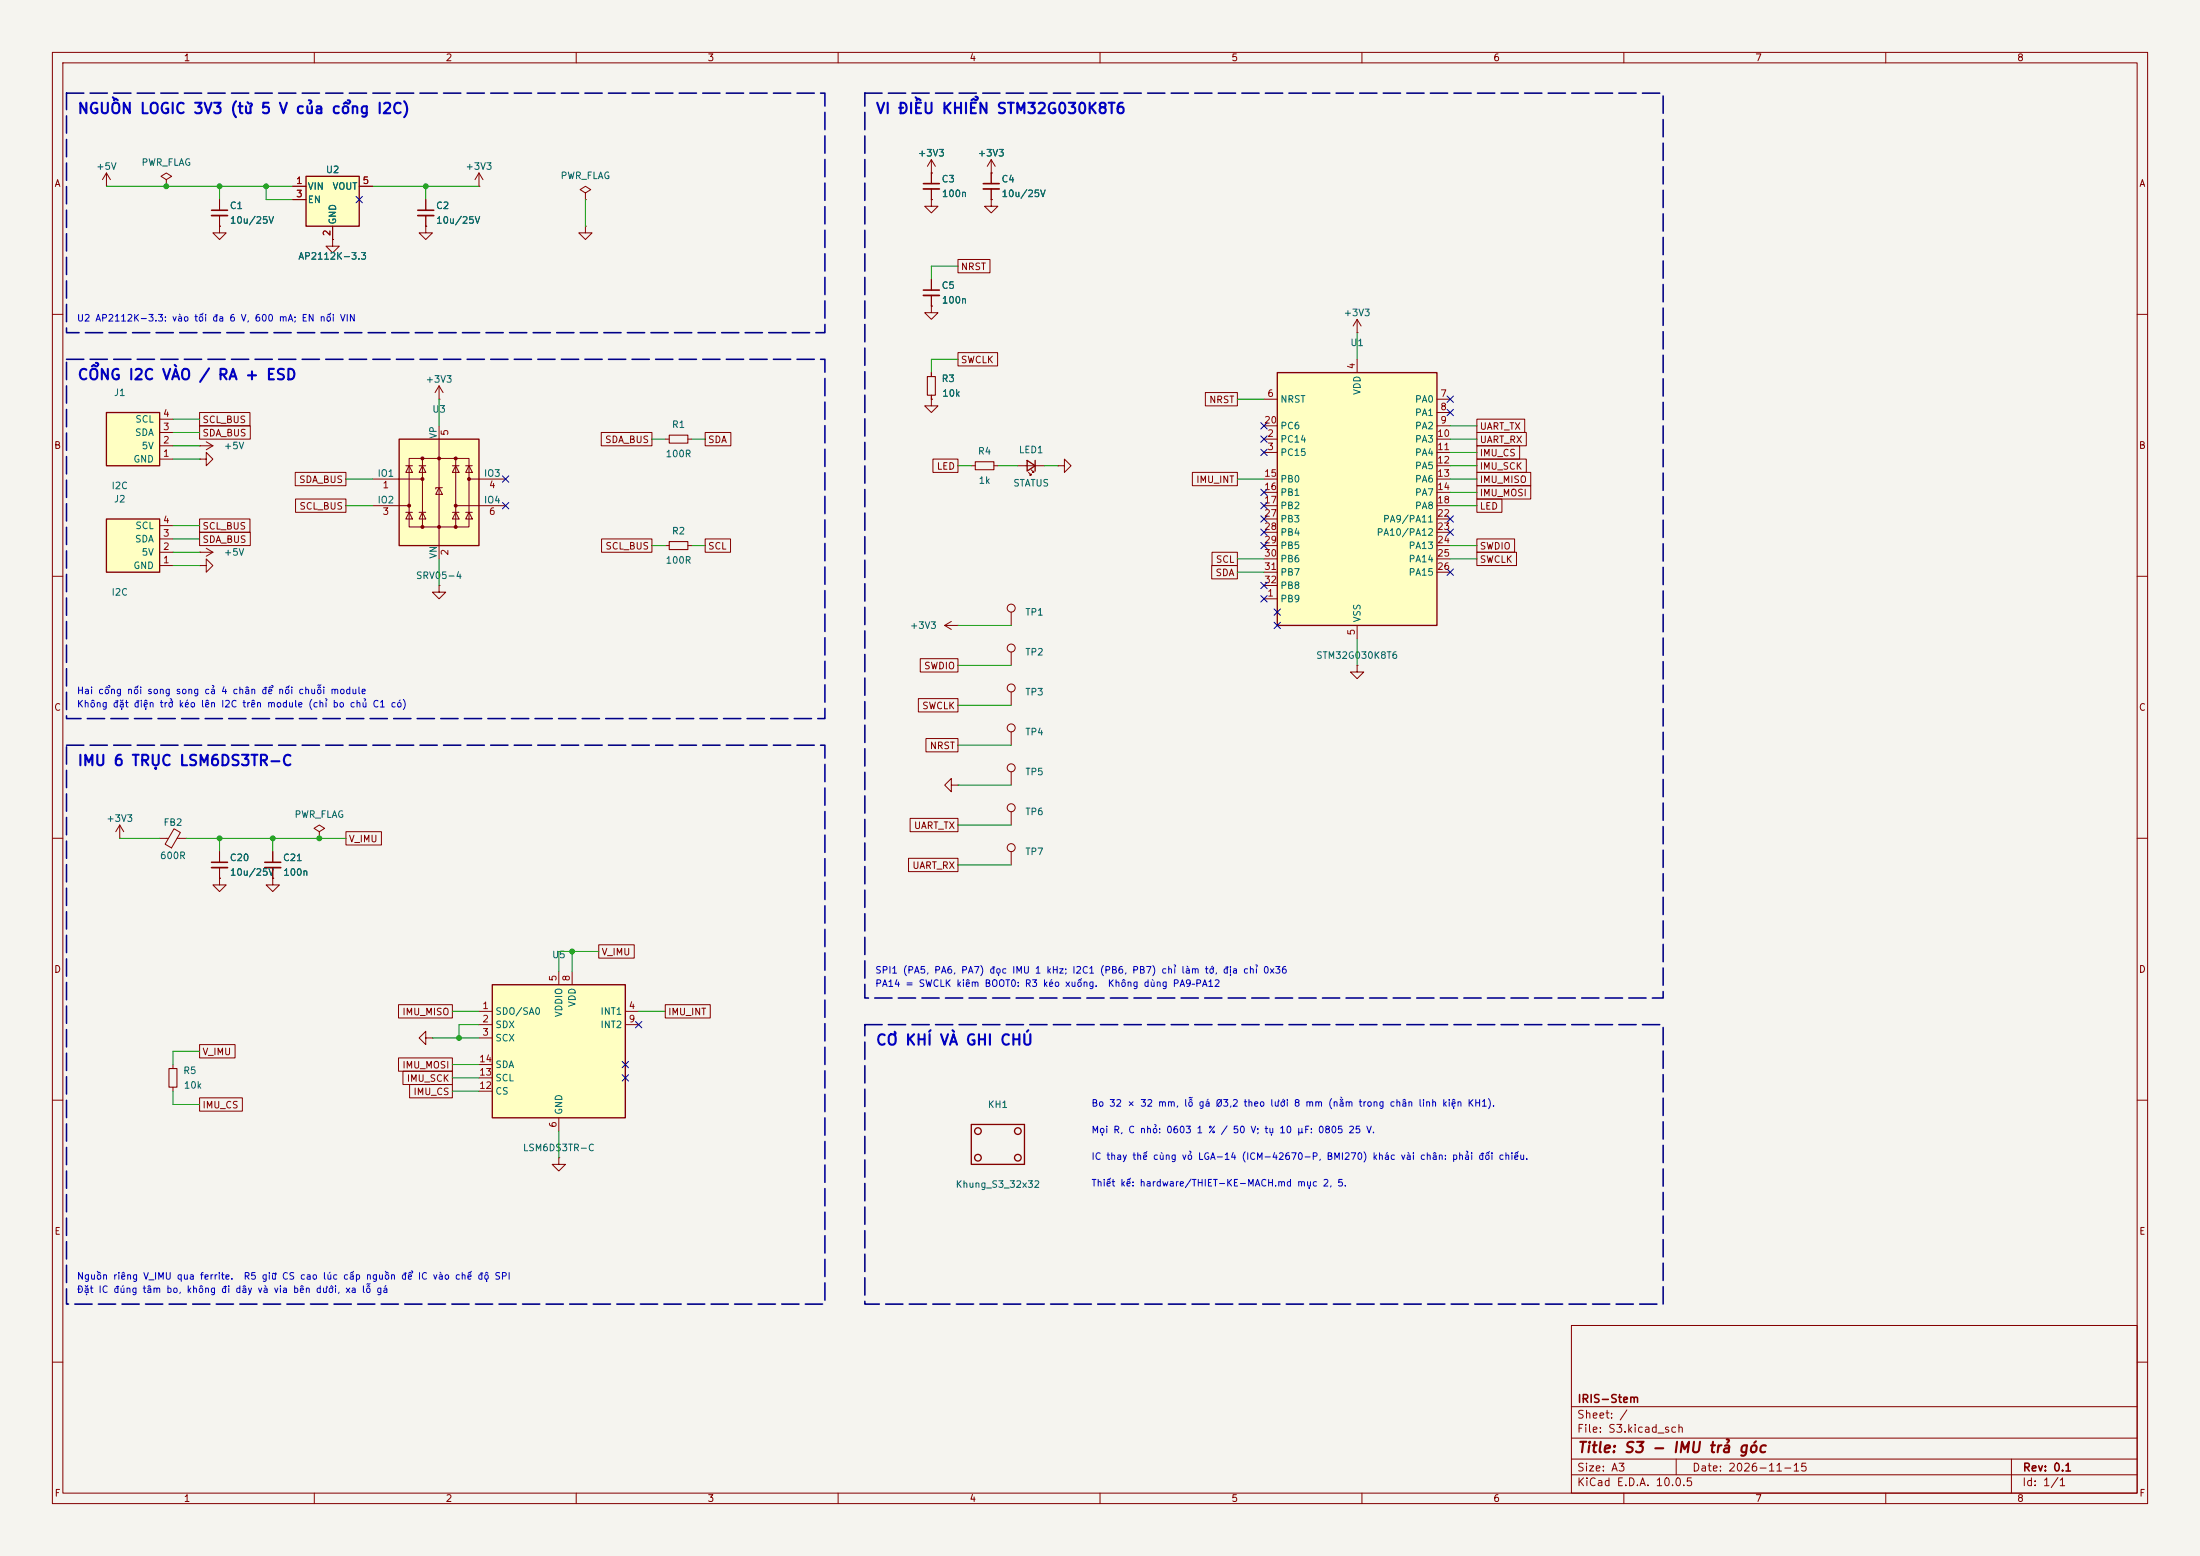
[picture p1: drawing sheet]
<svg xmlns="http://www.w3.org/2000/svg" width="420mm" height="297mm" viewBox="0 0 420 297" stroke-linecap="round" stroke-linejoin="round" font-family="sans-serif">
<path d="M0 0h420v297h-420z" fill="#f5f4ef" stroke="#f5f4ef" stroke-width=".19"/>
<g fill="none" stroke="#840000" stroke-width=".19">
<path d="M10 10h400v277h-400zM12 12h396v273h-396zM60 10v2M110 10v2M160 10v2M210 10v2M260 10v2M310 10v2M360 10v2M177.8 33h.1M177.8 30.5v4.6M177.8 36.1v2"/>
<path d="M177.8 30.5l-.8 1.3M177.8 30.5l.8 1.3M189.2 38.1v1.3h1.3l-1.3 1.2-1.2-1.2h1.2M189.2 38.1h.1M189.2 33h.1M189.2 30.5l-.7 1.3M189.2 30.5l.8 1.3M189.2 30.5v4.6M189.2 36.1v2M10 60h2M177.8 76.2v1.3h1.3l-1.3 1.2-1.3-1.2h1.3M177.8 76.2h.1"/>
<path d="M177.8 71.1v.8M177.8 75.4v.8M259.1 63.5h.1M259.1 61l-.8 1.2M259.1 61l.7 1.2M259.1 61v2.5M408 60h2M10 110h2M408 110h2M10 160h2M408 160h2M52.1 167.6v1.3h1.2l-1.2 1.3-1.3-1.3h1.3"/>
<path d="M52.1 167.6h.1M10 210h2M408 210h2M300 253h108v32h-108zM10 260h2M300 278.5h108M300 274.5h108M300 268.5h108M320 278.5v3M384 278.5v6.5M408 260h2M60 285v2"/>
<path d="M110 285v2M160 285v2M210 285v2M260 285v2M300 281.5h108M310 285v2M360 285v2"/>
</g>
<path d="M176.3 35.1h3M187.7 35.1h3.1" fill="none" stroke="#840000" stroke-width=".3"/>
<path d="M176.3 36.1h3M187.7 36.1h3.1" fill="none" stroke="#840000" stroke-width=".33"/>
<path d="M177 71.9h1.6v3.5h-1.6z" fill="none" stroke="#840000" stroke-width=".2"/>
<path d="M243.8 71.1h30.5v48.3h-30.5z" fill="#ffffc2"/>
<path d="M243.8 71.1h30.5v48.3h-30.5z" fill="none" stroke="#840000" stroke-width=".25"/>
<g fill="none" stroke="#840000" stroke-width=".19">
<path d="M111.8 36.8l1-.6-1-.6-1.1 .6 1.1 .6v1.3M111.8 38.1h.1M241.3 76.2h2.5M259.1 68.6v2.5M274.3 76.2h2.6M274.3 78.7h2.6M38.1 85.1h.1M38.1 85.1h2.5M39.4 84.3l1.2 .8M40.6 85.1l-1.2 .8M185.4 88.9h.8M189.7 88.9h.8"/>
<path d="M201.9 88.9h1.3v-1.3l1.3 1.3-1.3 1.3v-1.3M201.9 88.9h.1M241.3 83.8h2.5M241.3 86.4h2.5M241.3 81.3h2.5M241.3 91.4h2.5M241.3 94h2.5M241.3 96.5h2.5M241.3 99.1h2.5M274.3 83.8h2.6M274.3 86.4h2.6M274.3 81.3h2.6"/>
<path d="M274.3 88.9h2.6M274.3 91.4h2.6M274.3 94h2.6M274.3 96.5h2.6M274.3 99.1h2.6M180.3 119.4l1.3 .7M180.3 119.4h2.6M181.6 118.6l-1.3 .8M182.9 119.4h.1M241.3 114.3h2.5M241.3 101.6h2.5M241.3 104.1h2.5"/>
<path d="M241.3 106.7h2.5M241.3 109.2h2.5M241.3 111.8h2.5M259.1 119.4v2.5M274.3 101.6h2.6M274.3 104.1h2.6M274.3 106.7h2.6M274.3 109.2h2.6M193 132.1v2.5M193 139.7v2.5M181.6 149.9v-1.3l-1.3 1.3 1.3 1.2v-1.2h1.3M182.9 149.9h.1"/>
<path d="M193 147.3v2.6M193 154.9v2.6"/>
<circle cx="193" cy="138.9" r=".76"/>
<circle cx="193" cy="131.3" r=".76"/>
<circle cx="193" cy="146.6" r=".76"/>
<circle cx="193" cy="154.2" r=".76"/>
</g>
<path d="M186.2 88.1h3.5v1.6h-3.5z" fill="none" stroke="#840000" stroke-width=".2"/>
<path d="M76.2 83.8h15.2v20.3h-15.2z" fill="#ffffc2"/>
<g fill="none" stroke="#840000" stroke-width=".19">
<path d="M83.8 76.2h.1M83.8 73.7v2.5M83.8 73.7l-.7 1.2M83.8 73.7l.8 1.2M71.1 91.4h9.5M71.1 96.5h7M77.5 88.9h1.2M77.5 97.8h1.2M78.1 87.5h11.4v13.1h-11.4zM78.1 88.9l.6 1.3h-1.2zM78.1 97.8l.6 1.3h-1.2zM80 88.9h1.3"/>
<path d="M80 97.8h1.3M80.6 88.9l.7 1.3h-1.3zM80.6 97.8l.7 1.3h-1.3zM80.6 87.5v13.1M83.8 93.1l.7 1.3h-1.3zM83.8 81.3v25.4M84.5 93.1h-1.3v.2M86.4 88.9h1.2M86.4 97.8h1.2M87 88.9l.6 1.3h-1.2zM87 97.8l.6 1.3h-1.2zM87 87.5v13.1"/>
<path d="M87 96.5h9.5M88.9 88.9h1.3M88.9 97.8h1.3M89.5 88.9l.7 1.3h-1.3zM89.5 97.8l.7 1.3h-1.3zM89.5 91.4h7M127 83.8h.8M131.3 83.8h.8M127 104.1h.8M131.3 104.1h.8"/>
</g>
<path d="M76.2 83.8h15.2v20.3h-15.2z" fill="none" stroke="#840000" stroke-width=".25"/>
<g fill="#840000" stroke="#840000" stroke-width=".19">
<circle cx="78.1" cy="96.5" r=".28"/>
<circle cx="80.6" cy="87.5" r=".28"/>
<circle cx="80.6" cy="91.4" r=".28"/>
<circle cx="80.6" cy="100.6" r=".28"/>
<circle cx="83.8" cy="87.5" r=".28"/>
<circle cx="83.8" cy="100.6" r=".28"/>
<circle cx="87" cy="87.5" r=".28"/>
<circle cx="87" cy="96.5" r=".28"/>
<circle cx="87" cy="100.6" r=".28"/>
<circle cx="89.5" cy="91.4" r=".28"/>
</g>
<path d="M127.8 83.1h3.5v1.5h-3.5zM127.8 103.4h3.5v1.5h-3.5z" fill="none" stroke="#840000" stroke-width=".2"/>
<path d="M20.3 78.7h10.2v10.2h-10.2z" fill="#ffffc2"/>
<path d="M20.3 78.7h10.2v10.2h-10.2z" fill="none" stroke="#840000" stroke-width=".25"/>
<g fill="none" stroke="#840000" stroke-width=".19">
<path d="M30.5 87.6h2.5M30.5 85.1h2.5M30.5 82.6h2.5M30.5 80h2.5M38.1 87.6h1.3v-1.2l1.2 1.2-1.2 1.3v-1.3M38.1 87.6h.1M193 116.8v2.6M193 124.5v2.5"/>
<circle cx="193" cy="116.1" r=".76"/>
<circle cx="193" cy="123.7" r=".76"/>
</g>
<path d="M58.4 33.7h10.2v9.5h-10.2z" fill="#ffffc2"/>
<g fill="none" stroke="#840000" stroke-width=".25">
<path d="M58.4 33.7h10.2v9.5h-10.2zM196.1 87.9l1.5 1-1.5 1zM197.6 87.9v2M185.4 214.6h10.2v7.6h-10.2z"/>
<circle cx="186.7" cy="215.9" r=".63"/>
<circle cx="194.3" cy="215.9" r=".63"/>
<circle cx="186.7" cy="221" r=".63"/>
<circle cx="194.3" cy="221" r=".63"/>
</g>
<g fill="none" stroke="#840000" stroke-width=".19">
<path d="M20.3 35.6h.1M20.3 33l-.7 1.3M20.3 33l.8 1.3M20.3 33v2.6M31.7 34.3l1.1-.6-1.1-.7-1 .7 1 .6v1.3M31.7 35.6h.1M41.9 38.1v2M55.9 35.6h2.5M55.9 38.1h2.5M68.6 35.6h2.5M177.8 38.1v1.3h1.3l-1.3 1.2-1.3-1.2h1.3M177.8 38.1h.1"/>
<path d="M41.9 43.2v1.3h1.3l-1.3 1.2-1.3-1.2h1.3M41.9 43.2h.1M41.9 41.1v2.1M63.5 45.7v1.3h1.3l-1.3 1.3-1.3-1.3h1.3M63.5 45.7h.1M63.5 43.2v2.5M194.3 88.9h5.1M196.3 90.2l.5 .5h-.2h.2v-.3M196.8 89.7l.6 .5h-.3h.3v-.3M259.1 127v1.3h1.2l-1.2 1.2-1.3-1.2h1.3M259.1 127h.1M22.9 157.5l-.8 1.3"/>
<path d="M22.9 157.5l.7 1.3M22.9 157.5v2.5M33.2 158.2l1.2 .7-1.7 2.9-1.2-.7zM22.9 160h.1M30.5 160h1.6M33.8 160h1.8M41.9 167.6v1.3h1.3l-1.3 1.3-1.3-1.3h1.3M41.9 167.6h.1M41.9 162.6v2M41.9 165.6v2M193 162.6v2.5"/>
<circle cx="193" cy="161.8" r=".76"/>
</g>
<path d="M40.4 40.1h3M40.4 164.6h3" fill="none" stroke="#840000" stroke-width=".3"/>
<path d="M40.4 41.1h3M40.4 165.6h3" fill="none" stroke="#840000" stroke-width=".33"/>
<path d="M20.3 99.1h10.2v10.1h-10.2z" fill="#ffffc2"/>
<path d="M20.3 99.1h10.2v10.1h-10.2z" fill="none" stroke="#840000" stroke-width=".25"/>
<g fill="none" stroke="#840000" stroke-width=".19">
<path d="M81.3 38.1v2M81.3 43.2v1.3h1.2l-1.2 1.2-1.3-1.2h1.3M81.3 43.2h.1M81.3 41.1v2.1M111.8 43.2v1.3h1.2l-1.2 1.2-1.3-1.2h1.3M111.8 43.2h.1M177.8 58.4v1.3h1.3l-1.3 1.3-1.3-1.3h1.3M177.8 58.4h.1M30.5 108h2.5M30.5 105.4h2.5M30.5 102.9h2.5M30.5 100.3h2.5"/>
<path d="M38.1 108h1.3v-1.3l1.2 1.3-1.2 1.2v-1.2M38.1 108h.1M38.1 105.4h.1M38.1 105.4h2.5M39.4 104.6l1.2 .8M40.6 105.4l-1.2 .8M83.8 111.8v1.2h1.3l-1.3 1.3-1.3-1.3h1.3M83.8 111.8h.1M52.1 162.6v2M52.1 165.6v2M81.3 198.1v-1.2l-1.3 1.2 1.3 1.3v-1.3h1.2M82.5 198.1h.1"/>
<path d="M106.7 221v1.2h1.2l-1.2 1.3-1.3-1.3h1.3M106.7 221h.1"/>
</g>
<path d="M79.8 40.1h3M50.5 164.6h3.1" fill="none" stroke="#840000" stroke-width=".3"/>
<path d="M79.8 41.1h3M50.5 165.6h3.1" fill="none" stroke="#840000" stroke-width=".33"/>
<path d="M94 188h25.4v25.4h-25.4z" fill="#ffffc2"/>
<path d="M94 188h25.4v25.4h-25.4z" fill="none" stroke="#840000" stroke-width=".25"/>
<g fill="none" stroke="#840000" stroke-width=".19">
<path d="M41.9 38.1v2M55.9 35.6h2.5M55.9 38.1h2.5M68.6 35.6h2.5M81.3 38.1v2M91.4 35.6h.1M91.4 33l-.7 1.3M91.4 33l.8 1.3M91.4 33v2.6M177.8 33h.1M177.8 38.1h.1M177.8 33v2.1"/>
<path d="M177.8 36.1v2M189.2 33h.1M189.2 38.1h.1M189.2 33v2.1M189.2 36.1v2M41.9 43.2h.1M41.9 41.1v2.1M63.5 45.7h.1M63.5 43.2v2.5M81.3 43.2h.1M81.3 41.1v2.1M177.8 58.4h.1"/>
<path d="M177.8 53.3v2.1M177.8 56.4v2M182.9 49.5h6.1v2.6h-6.1zM38.1 78.7h9.6v2.6h-9.6zM177.8 76.2h.1M177.8 71.1v.8M177.8 75.4v.8M182.9 67.3h7.5v2.6h-7.5zM230.1 74.9h6.1v2.6h-6.1zM38.1 99.1h9.6v2.5h-9.6zM38.1 81.3h9.7v2.5h-9.7zM56.4 90.2h9.6v2.5h-9.6z"/>
<path d="M56.4 95.2h9.6v2.6h-9.6zM114.8 82.5h9.7v2.6h-9.7zM134.6 82.5h4.9v2.6h-4.9zM178.1 87.6h4.8v2.6h-4.8zM227.6 90.2h8.6v2.5h-8.6zM281.9 95.2h4.8v2.6h-4.8zM281.9 87.6h9.5v2.6h-9.5zM281.9 90.2h10.3v2.5h-10.3zM281.9 92.7h10.3v2.6h-10.3zM281.9 80h9.2v2.6h-9.2zM281.9 82.5h9.5v2.6h-9.5zM281.9 85.1h8.2v2.5h-8.2z"/>
<path d="M38.1 101.6h9.7v2.5h-9.7zM114.8 102.9h9.7v2.5h-9.7zM134.6 102.9h4.9v2.5h-4.9zM231.3 107.9h4.9v2.6h-4.9zM231.4 105.4h4.8v2.6h-4.8zM281.9 102.9h7.2v2.5h-7.2zM281.9 105.4h7.6v2.6h-7.6zM175.3 133.3h7.6v2.6h-7.6zM175.7 125.7h7.2v2.6h-7.2zM61 158.8l1-.7-1-.6-1.1 .6 1.1 .7v1.2M66 158.7h6.8v2.6h-6.8zM173.7 156.2h9.2v2.6h-9.2z"/>
<path d="M176.8 141h6.1v2.5h-6.1zM41.9 167.6h.1M41.9 162.6v2M41.9 165.6v2M52.1 167.6h.1M52.1 162.6v2M52.1 165.6v2M61 160h.1M173.4 163.8h9.5v2.6h-9.5zM38.1 199.4h6.8v2.5h-6.8zM76.1 191.8h10.3v2.5h-10.3zM91.4 193h2.6"/>
<path d="M91.4 195.6h2.6M91.4 198.1h2.6M106.7 185.4v2.6M109.2 185.4v2.6M114.3 180.3h6.8v2.6h-6.8zM119.4 193h2.5M119.4 195.6h2.5M127 191.8h8.6v2.5h-8.6zM33 203.2v.8M33 207.5v.8M38.1 209.5h8.2v2.6h-8.2zM76.1 201.9h10.3v2.6h-10.3z"/>
<path d="M76.9 204.5h9.5v2.5h-9.5zM78.2 207h8.2v2.6h-8.2zM91.4 208.3h2.6M91.4 205.7h2.6M91.4 203.2h2.6M106.7 213.4v2.5"/>
</g>
<path d="M32.3 204h1.5v3.5h-1.5z" fill="none" stroke="#840000" stroke-width=".2"/>
<path d="M176.3 55.4h3" fill="none" stroke="#840000" stroke-width=".3"/>
<path d="M176.3 56.4h3" fill="none" stroke="#840000" stroke-width=".33"/>
<g fill="none" stroke="#009600" stroke-width=".19">
<path d="M20.3 35.6h35.6M41.9 35.6v2.5M50.8 35.6v2.5h5.1M71.1 35.6h20.3M81.3 35.6v2.5M111.8 38.1v5.1M182.9 50.8h-5.1v2.5M83.8 76.2v5.1M182.9 68.6h-5.1v2.5M236.2 76.2h5.1M259.1 63.5v5.1M33 87.6h5.1"/>
<path d="M33 85.1h5.1M33 82.6h5.1M33 80h5.1M66 96.5h5.1M66 91.4h5.1M124.5 83.8h2.5M132.1 83.8h2.5M182.9 88.9h2.5M190.5 88.9h3.8M199.4 88.9h2.5M236.2 91.4h5.1M276.9 96.5h5"/>
<path d="M276.9 86.4h5M276.9 83.8h5M276.9 81.3h5M276.9 94h5M276.9 91.4h5M276.9 88.9h5M33 108h5.1M33 105.4h5.1M33 102.9h5.1M33 100.3h5.1M83.8 106.7v5.1M124.5 104.1h2.5"/>
<path d="M132.1 104.1h2.5M182.9 119.4h10.1M236.2 106.7h5.1M236.2 109.2h5.1M276.9 106.7h5M276.9 104.1h5M182.9 127h10.1M182.9 134.6h10.1M259.1 121.9v5.1M182.9 157.5h10.1M182.9 149.9h10.1M182.9 142.2h10.1"/>
<path d="M22.9 160h7.6M35.6 160h30.4M41.9 160v2.6M52.1 160v2.6M182.9 165.1h10.1M82.5 198.1h8.9M86.4 193h5M91.4 195.6h-3.8v2.5M109.2 181.6v3.8M114.3 181.6h-7.6v3.8M121.9 193h5.1M33 208.3v2.5h5.1"/>
<path d="M38.1 200.7h-5.1v2.5M86.4 203.2h5M86.4 205.7h5M86.4 208.3h5M106.7 215.9v5.1"/>
</g>
<g fill="none" stroke="#000084" stroke-width=".19">
<path d="M68 37.5l1.2 1.2M69.2 37.5l-1.2 1.2M276.3 75.6l1.2 1.2M276.3 78.1l1.2 1.2M277.5 75.6l-1.2 1.2M277.5 78.1l-1.2 1.2M95.9 90.8l1.2 1.2M95.9 95.9l1.2 1.2M97.1 90.8l-1.2 1.2M97.1 95.9l-1.2 1.2M240.7 93.4l1.2 1.2M240.7 83.2l1.2 1.2"/>
<path d="M240.7 85.8l1.2 1.2M240.7 80.7l1.2 1.2M240.7 95.9l1.2 1.2M240.7 98.5l1.2 1.2M241.9 93.4l-1.2 1.2M241.9 83.2l-1.2 1.2M241.9 85.8l-1.2 1.2M241.9 80.7l-1.2 1.2M241.9 95.9l-1.2 1.2M241.9 98.5l-1.2 1.2M276.3 98.5l1.2 1.2M277.5 98.5l-1.2 1.2"/>
<path d="M240.7 101l1.2 1.2M240.7 103.5l1.2 1.2M240.7 113.7l1.2 1.2M240.7 111.2l1.2 1.2M241.9 113.7l-1.2 1.2M241.9 101l-1.2 1.2M241.9 103.5l-1.2 1.2M241.9 111.2l-1.2 1.2M243.2 118.8l1.2 1.2M243.2 116.2l1.2 1.2M244.4 118.8l-1.2 1.2M244.4 116.2l-1.2 1.2"/>
<path d="M276.3 101l1.2 1.2M276.3 108.6l1.2 1.2M277.5 101l-1.2 1.2M277.5 108.6l-1.2 1.2M121.3 195l1.2 1.2M122.5 195l-1.2 1.2M118.8 202.6l1.2 1.2M118.8 205.1l1.2 1.2M120 205.1l-1.2 1.2M120 202.6l-1.2 1.2"/>
</g>
<path d="M12.7 17.8h144.8v45.7h-144.8zM165.1 17.8h152.4v172.7h-152.4zM12.7 68.6h144.8v68.6h-144.8zM12.7 142.2h144.8v106.7h-144.8zM165.1 195.6h152.4v53.3h-152.4z" fill="none" stroke="#000084" stroke-width=".3" stroke-dasharray="3.3 1.2"/>
<g fill="#009600" stroke="#009600" stroke-width=".19">
<circle cx="50.8" cy="35.6" r=".46"/>
<circle cx="31.7" cy="35.6" r=".46"/>
<circle cx="41.9" cy="35.6" r=".46"/>
<circle cx="61" cy="160" r=".46"/>
<circle cx="41.9" cy="160" r=".46"/>
<circle cx="52.1" cy="160" r=".46"/>
<circle cx="109.2" cy="181.6" r=".46"/>
<circle cx="87.6" cy="198.1" r=".46"/>
<circle cx="81.3" cy="35.6" r=".46"/>
</g>
<g font-size="2" fill="#0000c2">
<text x="14.7" y="22.2">NGUỒN LOGIC 3V3 (từ 5 V của cổng I2C)</text>
<text x="167.1" y="22.2">VI ĐIỀU KHIỂN STM32G030K8T6</text>
<text x="14.7" y="73">CỔNG I2C VÀO / RA + ESD</text>
<text x="14.7" y="146.7">IMU 6 TRỤC LSM6DS3TR-C</text>
<text x="167.1" y="200">CƠ KHÍ VÀ GHI CHÚ</text>
</g>
<text font-size="2" fill="#840000" x="301" y="277.8">Title: S3 - IMU trả góc</text>
<g font-size="1.5" fill="#840000">
<text x="301" y="268.1">IRIS-Stem</text>
<text x="300.9" y="273.8">File: S3.kicad_sch</text>
<text x="300.9" y="271.1">Sheet: /</text>
<text x="300.9" y="281.2">Size: A3</text>
<text x="322.9" y="281.2">Date: 2026-11-15</text>
<text x="386" y="281.2">Rev: 0.1</text>
<text x="300.9" y="284">KiCad E.D.A. 10.0.5</text>
<text x="385.9" y="284">Id: 1/1</text>
</g>
<g font-size="1.3" fill="#840000">
<text x="35" y="12">1</text>
<text x="85" y="12">2</text>
<text x="135" y="12">3</text>
<text x="185" y="12">4</text>
<text x="235" y="12">5</text>
<text x="285" y="12">6</text>
<text x="335" y="12">7</text>
<text x="385" y="12">8</text>
<text x="10.3" y="36">A</text>
<text x="408.3" y="36">A</text>
<text x="183.3" y="51.9">NRST</text>
<text x="183.3" y="69.6">SWCLK</text>
<text x="230.7" y="77.3">NRST</text>
<text x="38.5" y="83.6">SDA_BUS</text>
<text x="38.5" y="81.1">SCL_BUS</text>
<text x="282.4" y="82.3">UART_TX</text>
<text x="10.2" y="86">B</text>
<text x="115.4" y="84.9">SDA_BUS</text>
<text x="135.1" y="84.9">SDA</text>
<text x="178.7" y="90">LED</text>
<text x="282.4" y="90">IMU_SCK</text>
<text x="282.4" y="84.9">UART_RX</text>
<text x="282.4" y="87.4">IMU_CS</text>
<text x="408.2" y="86">B</text>
<text x="57" y="92.5">SDA_BUS</text>
<text x="228.3" y="92.5">IMU_INT</text>
<text x="282.4" y="92.5">IMU_MISO</text>
<text x="282.4" y="95">IMU_MOSI</text>
<text x="38.5" y="101.4">SCL_BUS</text>
<text x="57.1" y="97.6">SCL_BUS</text>
<text x="282.4" y="97.6">LED</text>
<text x="38.5" y="103.9">SDA_BUS</text>
<text x="115.5" y="105.2">SCL_BUS</text>
<text x="135.1" y="105.2">SCL</text>
<text x="232" y="107.7">SCL</text>
<text x="282.4" y="105.2">SWDIO</text>
<text x="282.4" y="107.7">SWCLK</text>
<text x="231.9" y="110.3">SDA</text>
<text x="176.3" y="128.1">SWDIO</text>
<text x="10.2" y="136">C</text>
<text x="175.9" y="135.7">SWCLK</text>
<text x="408.2" y="136">C</text>
<text x="177.4" y="143.3">NRST</text>
<text x="66.5" y="161.1">V_IMU</text>
<text x="174.4" y="158.5">UART_TX</text>
<text x="174.1" y="166.2">UART_RX</text>
<text x="10.2" y="186">D</text>
<text x="114.7" y="182.7">V_IMU</text>
<text x="408.2" y="186">D</text>
<text x="76.7" y="194.1">IMU_MISO</text>
<text x="127.4" y="194.1">IMU_INT</text>
<text x="38.5" y="201.7">V_IMU</text>
<text x="76.7" y="204.3">IMU_MOSI</text>
<text x="77.6" y="206.8">IMU_SCK</text>
<text x="78.8" y="209.3">IMU_CS</text>
<text x="38.5" y="211.9">IMU_CS</text>
<text x="10.3" y="236">E</text>
<text x="408.3" y="236">E</text>
<text x="10.3" y="286">F</text>
<text x="35" y="287">1</text>
<text x="85" y="287">2</text>
<text x="135" y="287">3</text>
<text x="185" y="287">4</text>
<text x="235" y="287">5</text>
<text x="285" y="287">6</text>
<text x="335" y="287">7</text>
<text x="385" y="287">8</text>
<text x="408.3" y="286">F</text>
</g>
<g font-size="1.3" fill="#006464">
<text x="18.3" y="32.7">+5V</text>
<text x="26.9" y="32">PWR_FLAG</text>
<text x="62.1" y="33.3">U2</text>
<text x="88.8" y="32.7">+3V3</text>
<text x="106.9" y="34.5">PWR_FLAG</text>
<text x="175.1" y="30.2">+3V3</text>
<text x="179.7" y="35.1">C3</text>
<text x="186.6" y="30.2">+3V3</text>
<text x="191.1" y="35.1">C4</text>
<text x="43.8" y="40.2">C1</text>
<text x="58.6" y="36.5">VIN</text>
<text x="58.6" y="39.1">EN</text>
<text x="63.4" y="36.5">VOUT</text>
<text x="83.1" y="40.2">C2</text>
<text x="179.7" y="37.9">100n</text>
<text x="191.1" y="37.9">10u/25V</text>
<text x="43.8" y="43">10u/25V</text>
<text x="64.5" y="43" transform="rotate(-90 64.5 43)">GND</text>
<text x="83.2" y="43">10u/25V</text>
<text x="56.8" y="49.9">AP2112K-3.3</text>
<text x="179.7" y="55.4">C5</text>
<text x="179.7" y="58.2">100n</text>
<text x="256.4" y="60.7">+3V3</text>
<text x="257.7" y="66.4">U1</text>
<text x="21.6" y="75.9">J1</text>
<text x="81.2" y="73.4">+3V3</text>
<text x="179.7" y="73.2">R3</text>
<text x="179.8" y="76">10k</text>
<text x="244.3" y="77.2">NRST</text>
<text x="260" y="75.5" transform="rotate(-90 260 75.5)">VDD</text>
<text x="270" y="77.2">PA0</text>
<text x="25.7" y="83.5">SDA</text>
<text x="25.7" y="81">SCL</text>
<text x="82.4" y="79.1">U3</text>
<text x="83.7" y="83.9" transform="rotate(-90 83.7 83.9)">VP</text>
<text x="128.2" y="82">R1</text>
<text x="244.3" y="82.2">PC6</text>
<text x="270" y="79.7">PA1</text>
<text x="270" y="82.2">PA2</text>
<text x="25.4" y="88.6">GND</text>
<text x="26.9" y="86.1">5V</text>
<text x="42.6" y="86.1">+5V</text>
<text x="127" y="87.6">100R</text>
<text x="186.6" y="87.1">R4</text>
<text x="194.4" y="86.8">LED1</text>
<text x="244.3" y="84.8">PC14</text>
<text x="244.3" y="87.3">PC15</text>
<text x="270" y="84.8">PA3</text>
<text x="270" y="87.3">PA4</text>
<text x="270" y="89.9">PA5</text>
<text x="21.2" y="93.7">I2C</text>
<text x="72" y="91.3">IO1</text>
<text x="92.3" y="91.3">IO3</text>
<text x="186.7" y="92.7">1k</text>
<text x="193.3" y="93.2">STATUS</text>
<text x="244.3" y="92.4">PB0</text>
<text x="244.3" y="94.9">PB1</text>
<text x="270" y="92.4">PA6</text>
<text x="270" y="94.9">PA7</text>
<text x="21.6" y="96.2">J2</text>
<text x="25.7" y="101.3">SCL</text>
<text x="72" y="96.4">IO2</text>
<text x="92.3" y="96.4">IO4</text>
<text x="244.3" y="97.5">PB2</text>
<text x="244.3" y="100">PB3</text>
<text x="263.9" y="100">PA9/PA11</text>
<text x="270" y="97.5">PA8</text>
<text x="25.7" y="103.8">SDA</text>
<text x="26.9" y="106.4">5V</text>
<text x="42.6" y="106.4">+5V</text>
<text x="83.7" y="106.7" transform="rotate(-90 83.7 106.7)">VN</text>
<text x="127" y="107.9">100R</text>
<text x="128.2" y="102.3">R2</text>
<text x="244.3" y="102.6">PB4</text>
<text x="244.3" y="105.1">PB5</text>
<text x="244.3" y="107.6">PB6</text>
<text x="262.7" y="102.6">PA10/PA12</text>
<text x="268.8" y="105.1">PA13</text>
<text x="268.8" y="107.6">PA14</text>
<text x="21.2" y="114">I2C</text>
<text x="25.4" y="108.9">GND</text>
<text x="79.3" y="110.8">SRV05-4</text>
<text x="244.3" y="110.2">PB7</text>
<text x="244.3" y="112.7">PB8</text>
<text x="268.8" y="110.2">PA15</text>
<text x="195.6" y="117.8">TP1</text>
<text x="244.3" y="115.3">PB9</text>
<text x="260" y="118.9" transform="rotate(-90 260 118.9)">VSS</text>
<text x="173.6" y="120.3">+3V3</text>
<text x="195.6" y="125.4">TP2</text>
<text x="251.2" y="126.1">STM32G030K8T6</text>
<text x="195.6" y="133">TP3</text>
<text x="195.6" y="140.7">TP4</text>
<text x="195.6" y="148.3">TP5</text>
<text x="195.6" y="155.9">TP6</text>
<text x="20.2" y="157.2">+3V3</text>
<text x="31.1" y="157.9">FB2</text>
<text x="56.1" y="156.4">PWR_FLAG</text>
<text x="30.4" y="164.3">600R</text>
<text x="43.8" y="164.7">C20</text>
<text x="43.8" y="167.5">10u/25V</text>
<text x="53.9" y="164.7">C21</text>
<text x="54" y="167.5">100n</text>
<text x="195.6" y="163.5">TP7</text>
<text x="105.3" y="183.2">U5</text>
<text x="94.5" y="194">SDO/SA0</text>
<text x="94.5" y="196.5">SDX</text>
<text x="107.6" y="194.3" transform="rotate(-90 107.6 194.3)">VDDIO</text>
<text x="110.2" y="192.3" transform="rotate(-90 110.2 192.3)">VDD</text>
<text x="114.5" y="194">INT1</text>
<text x="114.5" y="196.5">INT2</text>
<text x="94.5" y="199.1">SCX</text>
<text x="34.9" y="205.3">R5</text>
<text x="35" y="208.1">10k</text>
<text x="94.5" y="209.2">CS</text>
<text x="94.5" y="206.7">SCL</text>
<text x="94.5" y="204.2">SDA</text>
<text x="107.6" y="212.9" transform="rotate(-90 107.6 212.9)">GND</text>
<text x="188.5" y="211.8">KH1</text>
<text x="99.7" y="220">LSM6DS3TR-C</text>
<text x="182.3" y="227">Khung_S3_32x32</text>
</g>
<g font-size="1.3" fill="#a90000">
<text x="56.4" y="35.4">1</text>
<text x="69.1" y="35.4">5</text>
<text x="56.4" y="38">3</text>
<text x="63.4" y="45.2" transform="rotate(-90 63.4 45.2)">2</text>
<text x="258.9" y="70.6" transform="rotate(-90 258.9 70.6)">4</text>
<text x="241.8" y="76.1">6</text>
<text x="274.9" y="76.1">7</text>
<text x="31" y="82.4">3</text>
<text x="31" y="79.9">4</text>
<text x="85.9" y="83.3" transform="rotate(-90 85.9 83.3)">5</text>
<text x="241.2" y="81.1">20</text>
<text x="241.8" y="83.7">2</text>
<text x="274.3" y="83.7">10</text>
<text x="274.9" y="78.6">8</text>
<text x="274.9" y="81.1">9</text>
<text x="31" y="87.5">1</text>
<text x="31" y="85">2</text>
<text x="241.8" y="86.2">3</text>
<text x="274.3" y="86.2">11</text>
<text x="274.3" y="88.8">12</text>
<text x="72.9" y="93.5">1</text>
<text x="93.2" y="93.5">4</text>
<text x="241.2" y="91.3">15</text>
<text x="241.2" y="93.8">16</text>
<text x="274.3" y="91.3">13</text>
<text x="274.3" y="93.8">14</text>
<text x="31" y="100.2">4</text>
<text x="72.9" y="98.6">3</text>
<text x="93.2" y="98.6">6</text>
<text x="241.2" y="96.4">17</text>
<text x="241.2" y="98.9">27</text>
<text x="241.2" y="101.5">28</text>
<text x="274.3" y="96.4">18</text>
<text x="274.3" y="98.9">22</text>
<text x="274.3" y="101.5">23</text>
<text x="31" y="107.8">1</text>
<text x="31" y="105.3">2</text>
<text x="31" y="102.7">3</text>
<text x="85.9" y="106.1" transform="rotate(-90 85.9 106.1)">2</text>
<text x="241.2" y="104">29</text>
<text x="241.2" y="106.5">30</text>
<text x="274.3" y="104">24</text>
<text x="274.3" y="106.5">25</text>
<text x="241.2" y="109.1">31</text>
<text x="241.2" y="111.6">32</text>
<text x="274.3" y="109.1">26</text>
<text x="241.8" y="114.2">1</text>
<text x="258.9" y="121.4" transform="rotate(-90 258.9 121.4)">5</text>
<text x="106.5" y="187.4" transform="rotate(-90 106.5 187.4)">5</text>
<text x="109.1" y="187.4" transform="rotate(-90 109.1 187.4)">8</text>
<text x="92" y="192.9">1</text>
<text x="92" y="195.4">2</text>
<text x="92" y="198">3</text>
<text x="119.9" y="192.9">4</text>
<text x="119.9" y="195.4">9</text>
<text x="91.4" y="203.1">14</text>
<text x="91.4" y="208.1">12</text>
<text x="91.4" y="205.6">13</text>
<text x="106.5" y="215.4" transform="rotate(-90 106.5 215.4)">6</text>
</g>
<g font-size="1.3" fill="#0000c2">
<text x="14.6" y="61.7">U2 AP2112K-3.3: vào tối đa 6 V, 600 mA; EN nối VIN</text>
<text x="14.6" y="135.3">Không đặt điện trở kéo lên I2C trên module (chỉ bo chủ C1 có)</text>
<text x="14.6" y="132.8">Hai cổng nối song song cả 4 chân để nối chuỗi module</text>
<text x="167" y="186.1">SPI1 (PA5, PA6, PA7) đọc IMU 1 kHz; I2C1 (PB6, PB7) chỉ làm tớ, địa chỉ 0x36</text>
<text x="167" y="188.7">PA14 = SWCLK kiêm BOOT0: R3 kéo xuống.</text>
<text x="211.4" y="188.7">Không dùng PA9–PA12</text>
<text x="208.3" y="211.5">Bo 32 × 32 mm, lỗ gá Ø3,2 theo lưới 8 mm (nằm trong chân linh kiện KH1).</text>
<text x="208.3" y="216.6">Mọi R, C nhỏ: 0603 1 % / 50 V; tụ 10 µF: 0805 25 V.</text>
<text x="208.3" y="221.7">IC thay thế cùng vỏ LGA-14 (ICM-42670-P, BMI270) khác vài chân: phải đối chiếu.</text>
<text x="208.3" y="226.8">Thiết kế: hardware/THIET-KE-MACH.md mục 2, 5.</text>
<text x="14.6" y="244.6">Nguồn riêng V_IMU qua ferrite.</text>
<text x="46.4" y="244.6">R5 giữ CS cao lúc cấp nguồn để IC vào chế độ SPI</text>
<text x="14.6" y="247.1">Đặt IC đúng tâm bo, không đi dây và via bên dưới, xa lỗ gá</text>
</g>
</svg>
